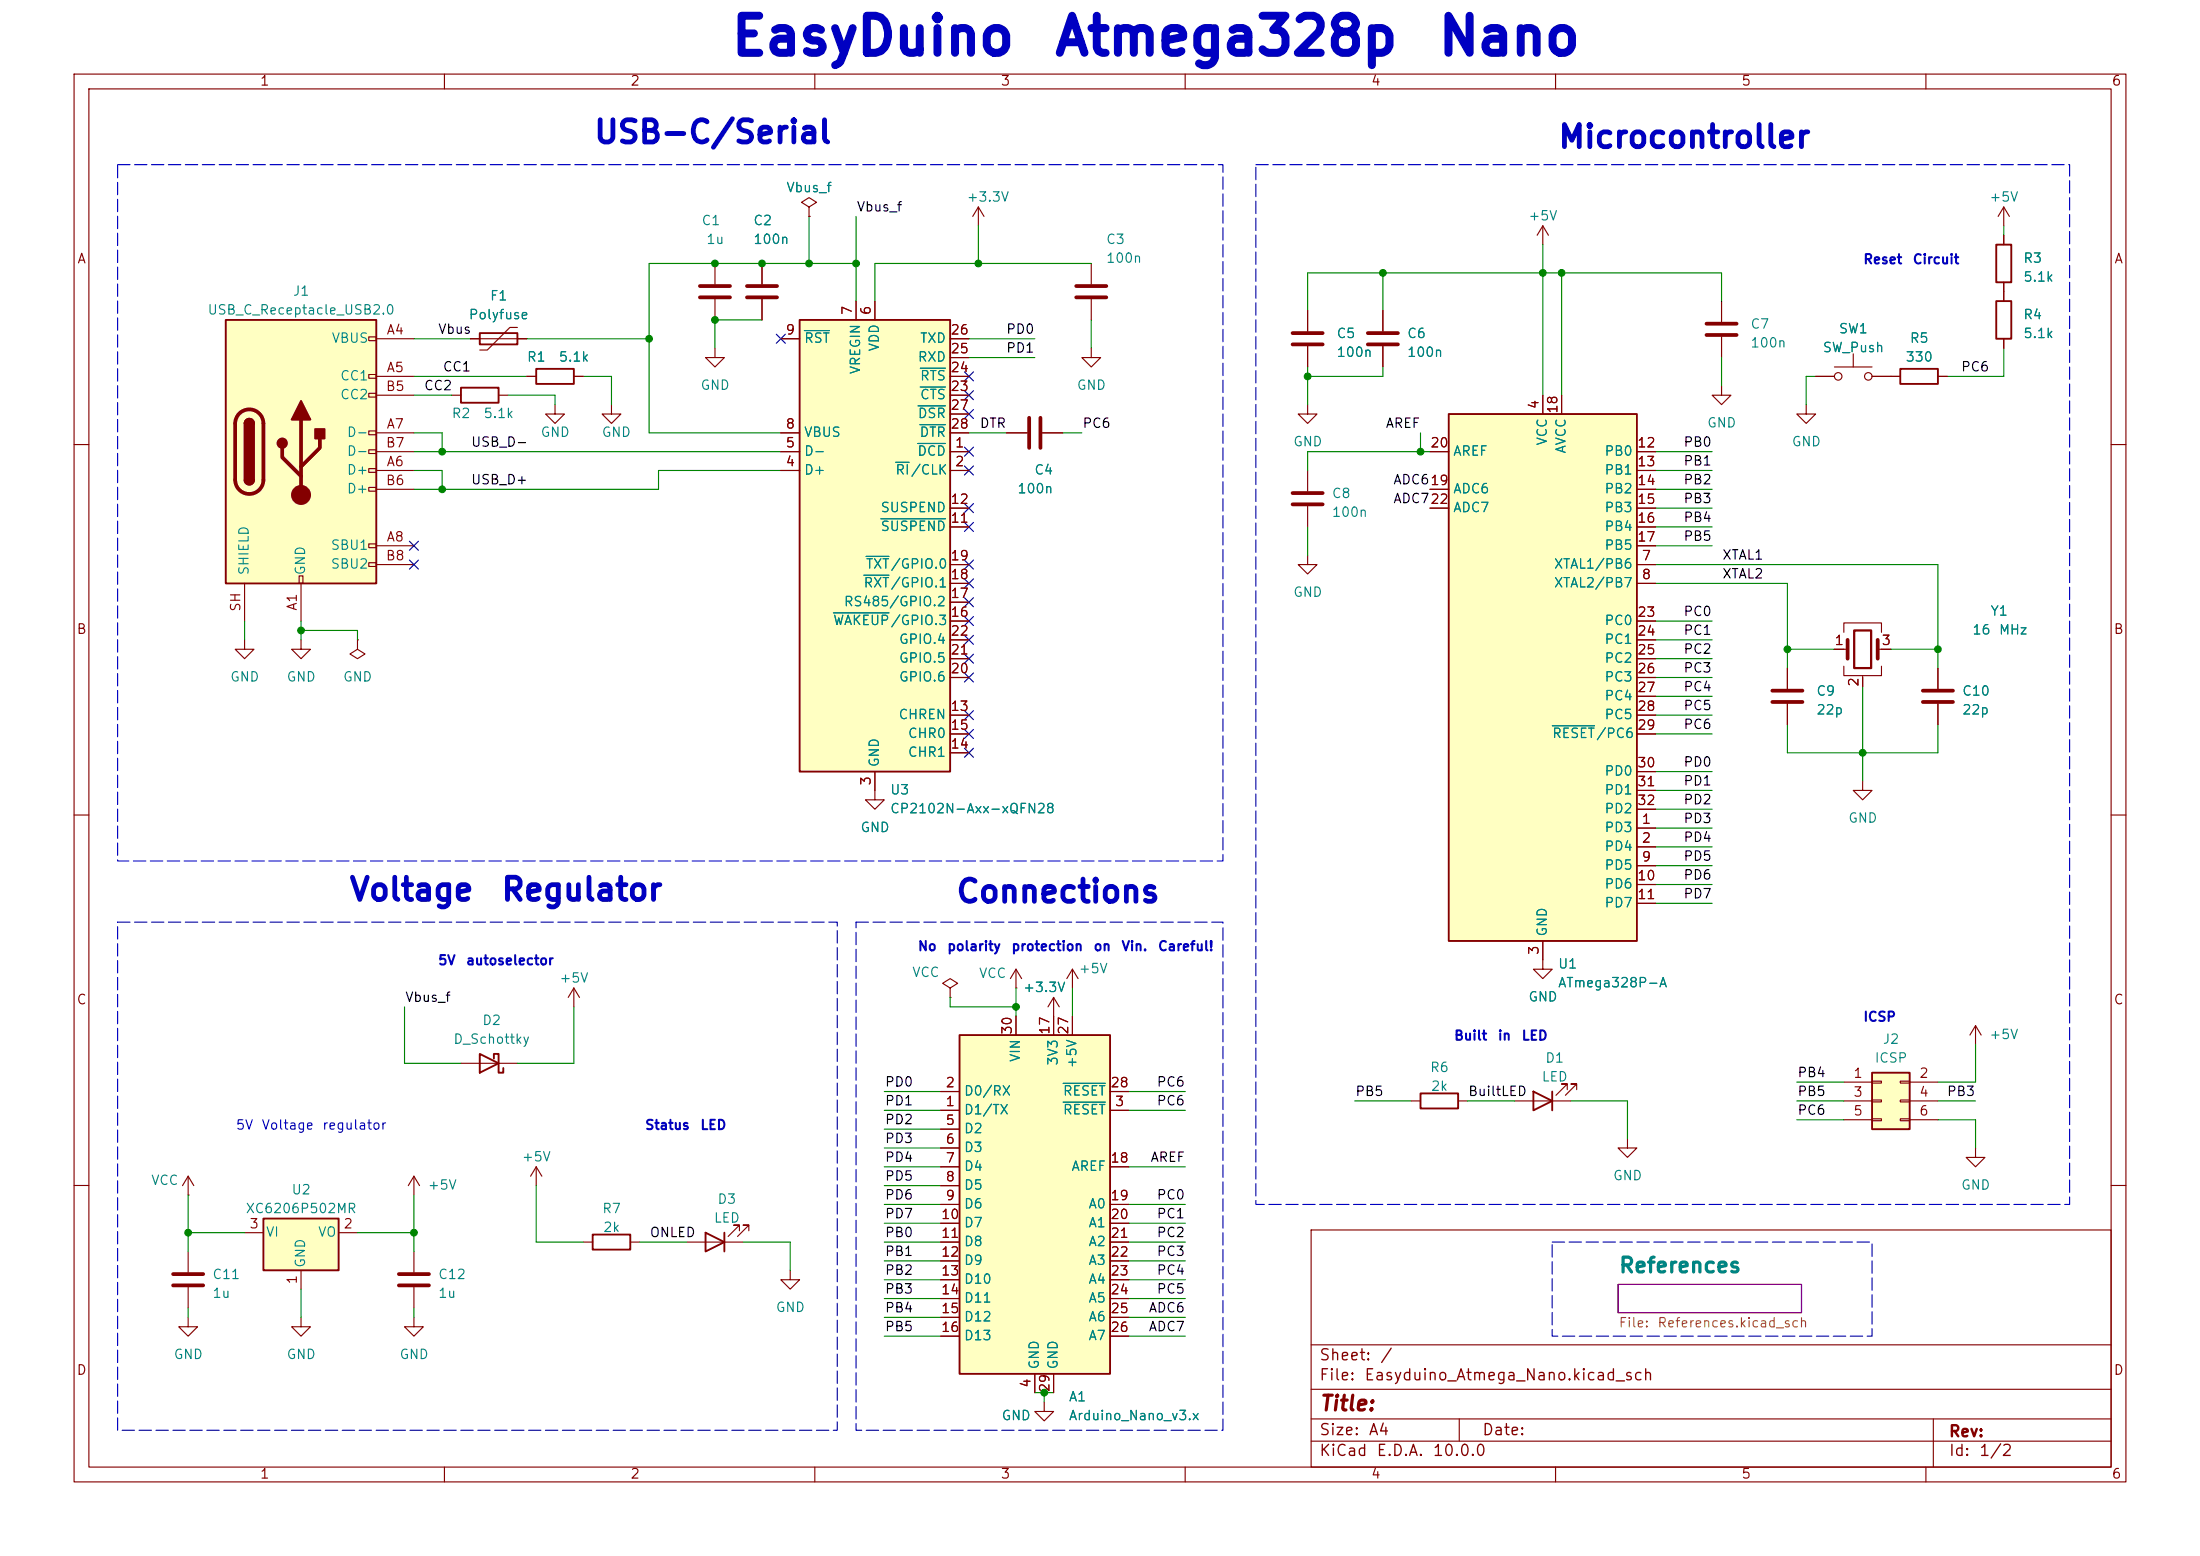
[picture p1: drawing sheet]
<svg xmlns="http://www.w3.org/2000/svg" width="297mm" height="210mm" viewBox="0 0 297 210" stroke-linecap="round" stroke-linejoin="round" font-family="sans-serif">
<path d="M0 0h297v210h-297z" fill="#fff" stroke="#fff" stroke-width=".14"/>
<g fill="none" stroke="#840000" stroke-width=".15">
<path d="M10 10h277v190h-277zM12 12h273v186h-273zM60 10v2M110 10v2M160 10v2M210 10v2M260 10v2M96.5 35.6v2.8M102.9 35.6v2.8M147.3 35.6v2.8M96.5 40.4v2.8M102.9 40.4v2.8"/>
<path d="M147.3 40.4v2.8M232.4 52.1v1.2h1.3l-1.3 1.3-1.3-1.3h1.3M255.3 50.8h1.2M261.6 50.8h1.3M10 60h2M285 60h2M48.3 86.4v1.2l1 .7-1 .6-1.1-.6 1.1-.7M48.3 86.4h.1M241.3 90.2v2.8M241.3 95v2.8M10 110h2M285 110h2"/>
<path d="M10 160h2M177 166h108v32h-108zM285 160h2M60 198v2M110 198v2M160 198v2M177 194.5h108M177 191.5h108M177 187.5h108M177 181.5h108M197 191.5v3M210 198v2"/>
<path d="M260 198v2M261 191.5v6.5"/>
</g>
<path d="M218.4 173.4h24.8v3.8h-24.8z" fill="none" stroke="#840084" stroke-width=".15"/>
<path d="M94.5 38.6h4.1M100.8 38.6h4.1M145.3 38.6h4.1M94.5 40.1h4.1M100.8 40.1h4.1M145.3 40.1h4.1M239.3 94.7h4M239.3 93.2h4" fill="none" stroke="#840000" stroke-width=".51"/>
<path d="M256.5 49.8h5.1v2h-5.1z" fill="none" stroke="#840000" stroke-width=".25"/>
<path d="M195.6 55.9h25.4v71.1h-25.4z" fill="#ffffc2"/>
<path d="M195.6 55.9h25.4v71.1h-25.4zM191.8 147.6h5v2h-5zM207 147.3l2.5 1.3-2.5 1.3zM209.5 147.3v2.6" fill="none" stroke="#840000" stroke-width=".25"/>
<g fill="none" stroke="#840000" stroke-width=".15">
<path d="M208.3 53.3v2.6M210.8 53.3v2.6M193 61h2.6M193 66h2.6M193 68.6h2.6M221 76.2h2.5M221 78.7h2.5M221 61h2.5M221 63.5h2.5M221 66h2.5M221 68.6h2.5M221 71.1h2.5"/>
<path d="M221 73.7h2.5M221 83.8h2.5M221 86.4h2.5M221 88.9h2.5M221 91.4h2.5M221 94h2.5M221 96.5h2.5M221 99.1h2.5M221 111.8h2.5M221 114.3h2.5M221 116.8h2.5M221 119.4h2.5"/>
<path d="M221 104.1h2.5M221 106.7h2.5M221 109.2h2.5M208.3 127v3.8h1.2l-1.2 1.3-1.3-1.3h1.3M221 121.9h2.5M190.5 148.6h1.3M196.8 148.6h1.3M204.5 148.6h7.6M211.6 147.1v-.8h-.8h.8l-1.5 1.5M212.9 147.1v-.8h-.8h.8l-1.6 1.5"/>
</g>
<path d="M209.6 98h5.7" fill="none" stroke="#008484" stroke-width=".15"/>
<path d="M252.7 144.8h5.1v7.6h-5.1z" fill="#ffffc2"/>
<path d="M269.5 33h2v5.1h-2zM269.5 40.6h2v5.1h-2zM252.7 144.8h5.1v7.6h-5.1z" fill="none" stroke="#840000" stroke-width=".25"/>
<g fill="none" stroke="#840000" stroke-width=".15">
<path d="M270.5 27.9l-.8 1.3M270.5 27.9l.8 1.3M270.5 27.9v2.6M270.5 31.8v1.2M270.5 38.1v2.5M176.5 41.9v2.8M176.5 46.7v2.8M186.7 41.9v2.8M186.7 46.7v2.8M232.4 40.6v2.8M232.4 45.5v2.8M243.8 54.6v1.3h1.3l-1.3 1.3-1.2-1.3h1.2"/>
<path d="M245.1 50.8h2.5M247.6 49.5h5.1M250.2 47.8v1.7M252.7 50.8h2.6M270.5 45.7v1.3M77.5 133.4l-.8 1.2M77.5 133.4l.7 1.2M77.5 133.4v2.5M137.2 133.4h.1M137.2 130.8l-.8 1.3M137.2 130.8l.7 1.3M137.2 130.8v2.6"/>
<path d="M142.2 134.6l-.7 1.3M142.2 134.6l.8 1.3M142.2 134.6v2.6M144.8 130.8l-.8 1.3M144.8 130.8l.7 1.3M144.8 130.8v2.6M25.4 158.8l-.8 1.2M25.4 158.8l.8 1.2M25.4 158.8v2.5M219.7 153.7v1.2h1.3l-1.3 1.3-1.3-1.3h1.3M248.9 146.1h3.8M248.9 148.6h3.8"/>
<path d="M248.9 151.1h3.8M252.7 145.9h1.3v.3h-1.3zM252.7 148.5h1.3v.2h-1.3zM252.7 151h1.3v.3h-1.3zM256.5 145.9h1.3v.3h-1.3zM256.5 148.5h1.3v.2h-1.3zM256.5 151h1.3v.3h-1.3zM257.8 146.1h3.8M257.8 148.6h3.8M257.8 151.1h3.8M25.4 161.3h.1M25.4 177.8v1.3h1.3l-1.3 1.2-1.3-1.2h1.3"/>
<path d="M25.4 168.9v2.8M25.4 173.7v2.8M40.6 177.8v1.3h1.3l-1.3 1.2-1.2-1.2h1.2M55.9 177.8v1.3h1.2l-1.2 1.2-1.3-1.2h1.3M55.9 168.9v2.8M55.9 173.7v2.8M106.7 171.5v1.2h1.2l-1.2 1.3-1.3-1.3h1.3"/>
<circle cx="248.2" cy="50.8" r=".51"/>
<circle cx="252.2" cy="50.8" r=".51"/>
</g>
<path d="M174.5 45h4.1M174.5 46.5h4.1M184.7 45h4M184.7 46.5h4M230.4 45.2h4M230.4 43.7h4M23.4 172h4M23.4 173.5h4M53.8 172h4.1M53.8 173.5h4.1" fill="none" stroke="#840000" stroke-width=".51"/>
<path d="M35.6 164.5h10.1v7h-10.1z" fill="#ffffc2"/>
<path d="M35.6 164.5h10.1v7h-10.1z" fill="none" stroke="#840000" stroke-width=".25"/>
<path d="M33 166.4h2.6M40.6 171.5v2.5M45.7 166.4h2.6" fill="none" stroke="#840000" stroke-width=".15"/>
<path d="M129.5 139.7h20.4v45.7h-20.4z" fill="#ffffc2"/>
<path d="M129.5 139.7h20.4v45.7h-20.4zM80 166.6h5.1v2.1h-5.1zM95.2 166.4l2.6 1.2-2.6 1.3zM97.8 166.4v2.5" fill="none" stroke="#840000" stroke-width=".25"/>
<g fill="none" stroke="#840000" stroke-width=".15">
<path d="M208.3 30.5l-.8 1.3M208.3 30.5l.7 1.3M208.3 30.5v2.5M176.5 54.6v1.3h1.3l-1.3 1.3-1.2-1.3h1.2M176.5 74.9v1.3h1.3l-1.3 1.3-1.2-1.3h1.2M128.3 133.4l1-.7-1-.6-1 .6 1 .7v1.2M128.3 134.6h.1M137.2 137.2v2.5M142.2 137.2v2.5M144.8 137.2v2.5M127 149.9h2.5M127 147.3h2.5"/>
<path d="M127 152.4h2.5M127 154.9h2.5M127 157.5h2.5M149.9 149.9h2.5M149.9 147.3h2.5M149.9 157.5h2.5M78.7 167.6h1.3M85.1 167.6h1.3M92.7 167.6h7.6M99.8 166.1v-.7h-.7h.7l-1.5 1.5M101.1 166.1v-.7h-.8h.8l-1.5 1.5M127 160h2.5"/>
<path d="M127 162.6h2.5M127 165.1h2.5M127 167.6h2.5M127 170.2h2.5M127 172.7h2.5M127 175.3h2.5M127 177.8h2.5M149.9 162.6h2.5M149.9 165.1h2.5M149.9 167.6h2.5M149.9 170.2h2.5M149.9 172.7h2.5"/>
<path d="M149.9 175.3h2.5M149.9 177.8h2.5M127 180.3h2.5M139.7 185.4v2.6M141 189.2v1.3h1.2l-1.2 1.3-1.3-1.3h1.3M142.2 185.4v2.6M149.9 180.3h2.5"/>
</g>
<path d="M143.5 148.8h5.7M143.5 146.2h5.7" fill="none" stroke="#008484" stroke-width=".15"/>
<path d="M30.5 43.2h20.3v35.5h-20.3z" fill="#ffffc2"/>
<g fill="none" stroke="#840000" stroke-width=".15">
<path d="M109.2 27.9l1-.6-1-.6-1 .6 1 .6v1.3M109.2 29.2h.1M49.8 45.5h1v.5h-1zM49.8 50.5h1v.6h-1zM49.8 53.1h1v.5h-1zM49.8 58.2h1v.5h-1zM50.8 45.7h5.1M50.8 50.8h5.1M50.8 58.4h5.1M50.8 53.3h5.1M33 78.7v5.1M40.4 77.7h.5v1h-.5z"/>
<path d="M40.6 78.7v5.1M49.8 60.7h1v.5h-1zM49.8 63.2h1v.6h-1zM49.8 65.8h1v.5h-1zM49.8 73.4h1v.5h-1zM49.8 75.9h1v.6h-1zM50.8 63.5h5.1M50.8 73.7h5.1M50.8 66h5.1M50.8 61h5.1M50.8 76.2h5.1M176.5 63.5v2.8"/>
<path d="M176.5 68.3v2.8M33 86.4v1.2h1.3l-1.3 1.3-1.3-1.3h1.3M40.6 86.4v1.2h1.3l-1.3 1.3-1.2-1.3h1.2M247.6 87.6h1.8M248.9 85.3v-1.2h5.1v1.2M248.9 89.9v1.3h5.1v-1.3M251.5 91.2v1.5M253.5 87.6h1.8M261.6 90.2v2.8M261.6 95v2.8M266.7 138.4l-.8 1.3M266.7 138.4l.8 1.3"/>
<path d="M266.7 138.4v2.6M55.9 158.8l-.8 1.2M55.9 158.8l.7 1.2M55.9 158.8v2.5M62.2 143.5h7.6M72.4 157.5l-.8 1.3M72.4 157.5l.8 1.3M72.4 157.5v2.5"/>
</g>
<path d="M30.5 43.2h20.3v35.5h-20.3zM33 57.2a.64 .64 0 0 1 .7-.7 .64 .64 0 0 1 .6 .7M33 64.8a.64 .64 0 0 0 .7 .6 .64 .64 0 0 0 .6-.6M64.8 142.2l2.5 1.3-2.5 1.3zM66.7 142.9v-.7h.6v2.6h.6v-.7" fill="none" stroke="#840000" stroke-width=".25"/>
<path d="M32.3 55.8a1.9 1.9 0 0 1 2.1-.4 1.9 1.9 0 0 1 1.2 1.8v7.6a1.91 1.91 0 0 1-1.9 1.9 1.91 1.91 0 0 1-2-1.9v-7.6a1.9 1.9 0 0 1 .6-1.4zM40.6 56.6v10.2M43.2 59.2v1.3l-2.6 2.5M38.1 60.5v1.2l2.5 2.6M174.5 66.5h4.1M174.5 68.1h4.1M249.4 86.4v2.5M253.5 86.4v2.5M259.6 93.2h4.1M259.6 94.7h4.1" fill="none" stroke="#840000" stroke-width=".51"/>
<g fill="#840000" stroke="#840000" stroke-width=".25">
<path d="M33 57.2h1.3v7.6h-1.3z"/>
<path d="M33.2 56.7a.64 .64 0 0 1 .7-.1 .64 .64 0 0 1 .4 .6h-1.3z"/>
<path d="M33 64.8h1.3a.64 .64 0 0 1-.6 .6 .64 .64 0 0 1-.7-.6z"/>
<path d="M40.6 54.1l1.3 2.5h-2.5z"/>
<path d="M42.5 57.9h1.3v1.3h-1.3z"/>
<circle cx="38.1" cy="59.8" r=".63"/>
</g>
<circle cx="40.6" cy="66.8" r="1.27" fill="#840000" stroke="#840000" stroke-width=".15"/>
<path d="M250.3 85.1h2.3v5.1h-2.3z" fill="none" stroke="#840000" stroke-width=".3"/>
<path d="M107.9 43.2h20.4v60.9h-20.4z" fill="#ffffc2"/>
<path d="M62.2 52.3h5.1v2.1h-5.1zM64.8 45h5v1.5h-5zM72.4 49.8h5.1v2h-5.1zM107.9 43.2h20.4v60.9h-20.4z" fill="none" stroke="#840000" stroke-width=".25"/>
<g fill="none" stroke="#840000" stroke-width=".15">
<path d="M102.9 35.6v2.8M109.2 29.2h.1M132.1 27.9l-.8 1.3M132.1 27.9l.7 1.3M132.1 27.9v2.6M270.5 31.8v1.2M270.5 38.1v2.5M61 53.3h1.2M63.5 45.7h7.6M67.3 53.3h1.3M69.8 44.2h-1l-3 3h-1M71.1 50.8h1.3"/>
<path d="M74.9 54.6v1.3h1.3l-1.3 1.3-1.2-1.3h1.2M77.5 50.8h1.2M82.5 54.6v1.3h1.3l-1.3 1.3-1.2-1.3h1.2M96.5 47v1.3h1.3l-1.3 1.2-1.3-1.2h1.3M102.9 40.4v2.8M105.4 58.4h2.5M105.4 45.7h2.5M115.6 40.6v2.6M118.1 40.6v2.6M128.3 58.4h2.5M128.3 45.7h2.5M128.3 53.3h2.5"/>
<path d="M128.3 50.8h2.5M128.3 48.3h2.5M128.3 55.9h2.5M135.9 58.4h2.8M140.7 58.4h2.8M147.3 47v1.3h1.3l-1.3 1.2-1.3-1.2h1.3M176.5 41.9v2.8M176.5 46.7v2.8M186.7 41.9v2.8M186.7 46.7v2.8M208.3 53.3v2.6M210.8 53.3v2.6"/>
<path d="M245.1 50.8h2.5M252.7 50.8h3.8M261.6 50.8h1.3M270.5 45.7v1.3M105.4 61h2.5M105.4 63.5h2.5M128.3 61h2.5M128.3 63.5h2.5M128.3 71.1h2.5M128.3 68.6h2.5M128.3 78.7h2.5M128.3 76.2h2.5"/>
<path d="M193 61h2.6M193 68.6h2.6M193 66h2.6M221 61h2.5M221 63.5h2.5M221 71.1h2.5M221 68.6h2.5M221 78.7h2.5M221 76.2h2.5M221 66h2.5M221 73.7h2.5M128.3 96.5h2.5"/>
<path d="M128.3 99.1h2.5M128.3 83.8h2.5M128.3 81.3h2.5M128.3 91.4h2.5M128.3 88.9h2.5M128.3 86.4h2.5M221 96.5h2.5M221 99.1h2.5M221 83.8h2.5M221 91.4h2.5M221 88.9h2.5M221 86.4h2.5"/>
<path d="M221 94h2.5M241.3 90.2v2.8M241.3 95v2.8M247.6 87.6h1.3M251.5 91.4v1.3M254 87.6h1.3M261.6 90.2v2.8M261.6 95v2.8M118.1 104.1v3.9h1.3l-1.3 1.2-1.3-1.2h1.3M128.3 101.6h2.5M221 111.8h2.5M221 114.3h2.5"/>
<path d="M221 116.8h2.5M221 119.4h2.5M221 104.1h2.5M221 106.7h2.5M221 109.2h2.5M251.5 105.4v1.3h1.2l-1.2 1.3-1.3-1.3h1.3M137.2 137.2v2.5M142.2 137.2v2.5M144.8 137.2v2.5M208.3 127v2.5M221 121.9h2.5M127 149.9h2.5"/>
<path d="M127 147.3h2.5M127 152.4h2.5M127 154.9h2.5M127 157.5h2.5M149.9 149.9h2.5M149.9 147.3h2.5M149.9 157.5h2.5M266.7 154.9v1.3h1.3l-1.3 1.3-1.3-1.3h1.3M127 160h2.5M127 162.6h2.5M127 165.1h2.5M127 167.6h2.5"/>
<path d="M127 170.2h2.5M127 172.7h2.5M127 175.3h2.5M127 177.8h2.5M149.9 162.6h2.5M149.9 165.1h2.5M149.9 167.6h2.5M149.9 170.2h2.5M149.9 172.7h2.5M149.9 175.3h2.5M149.9 177.8h2.5M127 180.3h2.5"/>
<path d="M139.7 185.4v2.6M142.2 185.4v2.6M149.9 180.3h2.5"/>
</g>
<g fill="none" stroke="#008484" stroke-width=".15">
<path d="M108.6 44.6h3.4M123.9 59.9h3.7M123.9 54.8h3.7M124.2 57.3h3.4M124.2 52.2h3.4M124.2 49.7h3.4M116.6 77.6h3.4M116.9 75.1h3.1M118.9 70h8.7M120.9 62.4h1.8M112.5 82.7h7.5M209.6 98h5.7"/>
<path d="M143.5 148.8h5.7M143.5 146.2h5.7"/>
</g>
<path d="M138.9 56.4v4.1M140.5 56.4v4.1" fill="none" stroke="#840000" stroke-width=".51"/>
<g fill="none" stroke="#008400" stroke-width=".15">
<path d="M109.2 29.2v6.4M115.6 35.6h-28v22.8h17.8M115.6 29.2v11.4M132.1 30.5v5.1M147.3 35.6h-29.2v5M186.7 36.8v5.1M208.3 33v20.3M210.8 36.8v16.5M270.5 30.5v1.3M55.9 45.7h7.6M55.9 50.8h15.2M55.9 58.4h3.8v2.6"/>
<path d="M55.9 53.3h5.1M68.6 53.3h6.3v1.3M71.1 45.7h16.5M78.7 50.8h3.8v3.8M102.9 43.2h-6.4v3.8M130.8 45.7h8.9M130.8 58.4h5.1M130.8 48.3h8.9M143.5 58.4h2.5M147.3 43.2v3.8M176.5 49.5v5.1M186.7 49.5v1.3h-10.2"/>
<path d="M191.8 58.4v2.6M232.4 40.6v-3.8h-55.9v5.1M232.4 48.3v3.8M245.1 50.8h-1.3v3.8M270.5 47v3.8h-7.6M55.9 61h49.5M55.9 63.5h3.8v2.5M105.4 63.5h-16.5v2.5h-33M176.5 71.1v3.8M193 61h-16.5v2.5M223.5 78.7h17.8v11.5M223.5 61h7.6"/>
<path d="M223.5 63.5h7.6M223.5 66h7.6M223.5 76.2h38.1v14M223.5 68.6h7.6M223.5 73.7h7.6M223.5 71.1h7.6M33 83.8v2.6M40.6 83.8v2.6M40.6 85.1h7.7v1.3M223.5 88.9h7.6M223.5 94h7.6M223.5 91.4h7.6"/>
<path d="M223.5 99.1h7.6M223.5 96.5h7.6M223.5 83.8h7.6M223.5 86.4h7.6M241.3 87.6h6.3M241.3 97.8v3.8h20.3v-3.8M251.5 92.7v12.7M255.3 87.6h6.3M223.5 104.1h7.6M223.5 106.7h7.6M223.5 109.2h7.6M223.5 114.3h7.6"/>
<path d="M223.5 111.8h7.6M223.5 116.8h7.6M223.5 119.4h7.6M54.6 135.9v7.6h7.6M77.5 135.9v7.6h-7.7M128.3 134.6v1.3h8.9M137.2 133.4v3.8M144.8 133.4v3.8M223.5 121.9h7.6M119.4 154.9h7.6M119.4 147.3h7.6M119.4 149.9h7.6"/>
<path d="M119.4 157.5h7.6M119.4 152.4h7.6M152.4 147.3h7.6M152.4 149.9h7.6M152.4 157.5h7.6M182.9 148.6h7.6M198.1 148.6h6.4M212.1 148.6h7.6v5.1M242.6 151.1h6.3M242.6 148.6h6.3M242.6 146.1h6.3M261.6 151.1h5.1v3.8"/>
<path d="M261.6 148.6h5.1M266.7 141v5.1h-5.1M25.4 161.3v7.6M25.4 176.5v1.3M25.4 166.4h7.6M40.6 174v3.8M48.3 166.4h7.6M55.9 161.3v7.6M55.9 176.5v1.3M72.4 160v7.6h6.3M86.4 167.6h6.3M100.3 167.6h6.4v3.9"/>
<path d="M119.4 167.6h7.6M119.4 170.2h7.6M119.4 165.1h7.6M119.4 160h7.6M119.4 162.6h7.6M119.4 177.8h7.6M119.4 175.3h7.6M119.4 172.7h7.6M152.4 167.6h7.6M152.4 170.2h7.6M152.4 165.1h7.6M152.4 162.6h7.6"/>
<path d="M152.4 177.8h7.6M152.4 175.3h7.6M152.4 172.7h7.6M119.4 180.3h7.6M139.7 188h2.5M141 188v1.2M152.4 180.3h7.6"/>
</g>
<g fill="none" stroke="#000084" stroke-width=".15">
<path d="M104.8 45.1l1.2 1.2M106 45.1l-1.2 1.2M130.2 52.7l1.2 1.2M130.2 50.2l1.2 1.2M130.2 55.3l1.2 1.2M131.4 52.7l-1.2 1.2M131.4 50.2l-1.2 1.2M131.4 55.3l-1.2 1.2M55.3 73.1l1.2 1.2M55.3 75.6l1.2 1.2M56.5 73.1l-1.2 1.2M56.5 75.6l-1.2 1.2"/>
<path d="M130.2 70.5l1.2 1.2M130.2 68l1.2 1.2M130.2 78.1l1.2 1.2M130.2 75.6l1.2 1.2M130.2 60.4l1.2 1.2M130.2 62.9l1.2 1.2M131.4 70.5l-1.2 1.2M131.4 68l-1.2 1.2M131.4 78.1l-1.2 1.2M131.4 75.6l-1.2 1.2M131.4 60.4l-1.2 1.2M131.4 62.9l-1.2 1.2"/>
<path d="M130.2 83.2l1.2 1.2M130.2 95.9l1.2 1.2M130.2 80.7l1.2 1.2M130.2 85.8l1.2 1.2M130.2 98.5l1.2 1.2M130.2 88.3l1.2 1.2M130.2 90.8l1.2 1.2M131.4 83.2l-1.2 1.2M131.4 95.9l-1.2 1.2M131.4 80.7l-1.2 1.2M131.4 85.8l-1.2 1.2M131.4 98.5l-1.2 1.2"/>
<path d="M131.4 88.3l-1.2 1.2M131.4 90.8l-1.2 1.2M130.2 101l1.2 1.2M131.4 101l-1.2 1.2"/>
</g>
<path d="M15.9 22.2h149.2v94h-149.2zM169.5 22.2h109.9v140.4h-109.9zM15.9 124.5h97.1v68.5h-97.1zM115.6 124.5h49.5v68.5h-49.5zM209.5 167.6h43.2v12.7h-43.2z" fill="none" stroke="#0000c2" stroke-width=".15" stroke-dasharray="1.7 .6"/>
<g fill="#008400" stroke="#008400" stroke-width=".14">
<circle cx="102.9" cy="35.6" r=".46"/>
<circle cx="109.2" cy="35.6" r=".46"/>
<circle cx="87.6" cy="45.7" r=".46"/>
<circle cx="115.6" cy="35.6" r=".46"/>
<circle cx="132.1" cy="35.6" r=".46"/>
<circle cx="96.5" cy="43.2" r=".46"/>
<circle cx="96.5" cy="35.6" r=".46"/>
<circle cx="137.2" cy="135.9" r=".46"/>
<circle cx="40.6" cy="85.1" r=".46"/>
<circle cx="59.7" cy="61" r=".46"/>
<circle cx="59.7" cy="66" r=".46"/>
<circle cx="25.4" cy="166.4" r=".46"/>
<circle cx="55.9" cy="166.4" r=".46"/>
<circle cx="210.8" cy="36.8" r=".46"/>
<circle cx="186.7" cy="36.8" r=".46"/>
<circle cx="176.5" cy="50.8" r=".46"/>
<circle cx="241.3" cy="87.6" r=".46"/>
<circle cx="141" cy="188" r=".46"/>
<circle cx="191.8" cy="61" r=".46"/>
<circle cx="208.3" cy="36.8" r=".46"/>
<circle cx="261.6" cy="87.6" r=".46"/>
<circle cx="251.5" cy="101.6" r=".46"/>
</g>
<g font-size="5" fill="#0000c2">
<text x="98.4" y="8.6">EasyDuino</text>
<text x="142.1" y="8.6">Atmega328p</text>
<text x="193.9" y="8.6">Nano</text>
</g>
<g font-size="3" fill="#0000c2">
<text x="80" y="20.1">USB-C/Serial</text>
<text x="210.2" y="20.7">Microcontroller</text>
<text x="47" y="122.3">Voltage</text>
<text x="67.5" y="122.3">Regulator</text>
<text x="128.9" y="122.6">Connections</text>
</g>
<text font-size="2" fill="#008484" x="218.4" y="172.3">References</text>
<text font-size="2" fill="#840000" x="178" y="190.9">Title:</text>
<g font-size="1.5" fill="#840000">
<text x="178" y="184">Sheet:</text>
<text x="186.2" y="184">/</text>
<text x="178" y="186.7">File:</text>
<text x="184.1" y="186.7">Easyduino_Atmega_Nano.kicad_sch</text>
<text x="178" y="196.9">KiCad</text>
<text x="178" y="194.1">Size:</text>
<text x="184.7" y="194.1">A4</text>
<text x="185.7" y="196.9">E.D.A.</text>
<text x="193.3" y="196.9">10.0.0</text>
<text x="200" y="194.1">Date:</text>
<text x="263" y="194.3">Rev:</text>
<text x="263" y="196.9">Id:</text>
<text x="267.1" y="196.9">1/2</text>
</g>
<g font-size="1.3" fill="#840000">
<text x="35" y="11.9">1</text>
<text x="85" y="11.9">2</text>
<text x="135" y="11.9">3</text>
<text x="185" y="11.9">4</text>
<text x="235" y="11.9">5</text>
<text x="285" y="11.9">6</text>
<text x="10.3" y="35.9">A</text>
<text x="285.3" y="35.9">A</text>
<text x="52.1" y="45.5">A4</text>
<text x="106" y="45.5">9</text>
<text x="115.3" y="42.6" transform="rotate(-90 115.3 42.6)">7</text>
<text x="117.9" y="42.6" transform="rotate(-90 117.9 42.6)">6</text>
<text x="128.2" y="45.5">26</text>
<text x="52" y="53.1">B5</text>
<text x="52.1" y="50.5">A5</text>
<text x="128.2" y="53.1">23</text>
<text x="128.2" y="50.5">24</text>
<text x="128.2" y="48">25</text>
<text x="52.1" y="58.2">A7</text>
<text x="106" y="58.2">8</text>
<text x="128.2" y="55.6">27</text>
<text x="128.2" y="58.2">28</text>
<text x="208" y="55.3" transform="rotate(-90 208 55.3)">4</text>
<text x="210.6" y="55.9" transform="rotate(-90 210.6 55.9)">18</text>
<text x="52" y="65.8">B6</text>
<text x="52" y="60.7">B7</text>
<text x="52.1" y="63.2">A6</text>
<text x="106" y="63.2">4</text>
<text x="106" y="60.7">5</text>
<text x="128.8" y="60.7">1</text>
<text x="128.8" y="63.2">2</text>
<text x="193" y="60.7">20</text>
<text x="193" y="65.8">19</text>
<text x="220.9" y="60.7">12</text>
<text x="220.9" y="63.2">13</text>
<text x="220.9" y="65.8">14</text>
<text x="128.2" y="70.9">11</text>
<text x="128.2" y="68.3">12</text>
<text x="193" y="68.3">22</text>
<text x="220.9" y="68.3">15</text>
<text x="220.9" y="70.9">16</text>
<text x="52" y="75.9">B8</text>
<text x="52.1" y="73.4">A8</text>
<text x="128.2" y="75.9">19</text>
<text x="220.9" y="73.4">17</text>
<text x="221.5" y="75.9">7</text>
<text x="32.8" y="82.7" transform="rotate(-90 32.8 82.7)">SH</text>
<text x="40.4" y="82.5" transform="rotate(-90 40.4 82.5)">A1</text>
<text x="128.2" y="83.6">16</text>
<text x="128.2" y="81">17</text>
<text x="128.2" y="78.5">18</text>
<text x="220.9" y="83.6">23</text>
<text x="221.5" y="78.5">8</text>
<text x="10.3" y="85.9">B</text>
<text x="128.2" y="88.6">21</text>
<text x="128.2" y="86.1">22</text>
<text x="220.9" y="86.1">24</text>
<text x="220.9" y="88.6">25</text>
<text x="247.6" y="87.4">1</text>
<text x="253.9" y="87.4">3</text>
<text x="285.3" y="85.9">B</text>
<text x="128.2" y="91.2">20</text>
<text x="220.9" y="91.2">26</text>
<text x="220.9" y="93.7">27</text>
<text x="251.2" y="92.8" transform="rotate(-90 251.2 92.8)">2</text>
<text x="128.2" y="96.3">13</text>
<text x="128.2" y="101.3">14</text>
<text x="128.2" y="98.8">15</text>
<text x="220.9" y="96.3">28</text>
<text x="220.9" y="98.8">29</text>
<text x="117.9" y="106.1" transform="rotate(-90 117.9 106.1)">3</text>
<text x="220.9" y="103.9">30</text>
<text x="220.9" y="106.4">31</text>
<text x="220.9" y="109">32</text>
<text x="221.5" y="111.5">1</text>
<text x="220.9" y="119.1">10</text>
<text x="221.5" y="114">2</text>
<text x="221.5" y="116.6">9</text>
<text x="220.9" y="121.7">11</text>
<text x="208" y="129" transform="rotate(-90 208 129)">3</text>
<text x="10.3" y="135.9">C</text>
<text x="285.3" y="135.9">C</text>
<text x="136.9" y="139.7" transform="rotate(-90 136.9 139.7)">30</text>
<text x="142" y="139.7" transform="rotate(-90 142 139.7)">17</text>
<text x="144.5" y="139.7" transform="rotate(-90 144.5 139.7)">27</text>
<text x="127.6" y="149.6">1</text>
<text x="127.6" y="147.1">2</text>
<text x="149.8" y="147.1">28</text>
<text x="150.4" y="149.6">3</text>
<text x="250.1" y="145.8">1</text>
<text x="250.1" y="148.3">3</text>
<text x="259" y="145.8">2</text>
<text x="259" y="148.3">4</text>
<text x="127.6" y="152.1">5</text>
<text x="127.6" y="154.7">6</text>
<text x="250.1" y="150.9">5</text>
<text x="259" y="150.9">6</text>
<text x="127.6" y="157.2">7</text>
<text x="127.6" y="159.8">8</text>
<text x="149.8" y="157.2">18</text>
<text x="33.6" y="166.1">3</text>
<text x="46.3" y="166.1">2</text>
<text x="127" y="164.8">10</text>
<text x="127" y="167.4">11</text>
<text x="127.6" y="162.3">9</text>
<text x="149.8" y="162.3">19</text>
<text x="149.8" y="164.8">20</text>
<text x="149.8" y="167.4">21</text>
<text x="40.4" y="173.4" transform="rotate(-90 40.4 173.4)">1</text>
<text x="127" y="169.9">12</text>
<text x="127" y="172.5">13</text>
<text x="149.8" y="169.9">22</text>
<text x="149.8" y="172.5">23</text>
<text x="127" y="175">14</text>
<text x="127" y="177.5">15</text>
<text x="149.8" y="175">24</text>
<text x="149.8" y="177.5">25</text>
<text x="10.3" y="185.9">D</text>
<text x="127" y="180.1">16</text>
<text x="149.8" y="180.1">26</text>
<text x="285.3" y="185.9">D</text>
<text x="139.4" y="187.4" transform="rotate(-90 139.4 187.4)">4</text>
<text x="142" y="188" transform="rotate(-90 142 188)">29</text>
<text x="35" y="199.9">1</text>
<text x="85" y="199.9">2</text>
<text x="135" y="199.9">3</text>
<text x="185" y="199.9">4</text>
<text x="235" y="199.9">5</text>
<text x="285" y="199.9">6</text>
</g>
<g font-size="1.3" fill="#008484">
<text x="106.1" y="26.3">Vbus_f</text>
<text x="130.4" y="27.5">+3.3V</text>
<text x="268.5" y="27.5">+5V</text>
<text x="94.6" y="30.7">C1</text>
<text x="95.3" y="33.2">1u</text>
<text x="101.6" y="30.7">C2</text>
<text x="101.6" y="33.2">100n</text>
<text x="149.2" y="33.2">C3</text>
<text x="149.2" y="35.8">100n</text>
<text x="206.2" y="30.1">+5V</text>
<text x="273.1" y="35.8">R3</text>
<text x="39.4" y="40.2">J1</text>
<text x="66.1" y="40.9">F1</text>
<text x="273.1" y="38.3">5.1k</text>
<text x="27.9" y="42.8">USB_C_Receptacle_USB2.0</text>
<text x="44.7" y="46.6">VBUS</text>
<text x="63.2" y="43.4">Polyfuse</text>
<text x="108.5" y="46.6">RST</text>
<text x="119" y="47.5" transform="rotate(-90 119 47.5)">VDD</text>
<text x="124.1" y="46.6">TXD</text>
<text x="180.3" y="45.9">C5</text>
<text x="189.9" y="45.9">C6</text>
<text x="236.2" y="44.7">C7</text>
<text x="236.2" y="47.2">100n</text>
<text x="246" y="47.9">SW_Push</text>
<text x="248.2" y="45.3">SW1</text>
<text x="257.7" y="46.6">R5</text>
<text x="273.1" y="43.4">R4</text>
<text x="273.1" y="45.9">5.1k</text>
<text x="45.8" y="51.7">CC1</text>
<text x="71" y="49.1">R1</text>
<text x="75.3" y="49.1">5.1k</text>
<text x="94.5" y="52.9">GND</text>
<text x="116.4" y="50.6" transform="rotate(-90 116.4 50.6)">VREGIN</text>
<text x="123.8" y="49.1">RXD</text>
<text x="124.1" y="51.7">RTS</text>
<text x="145.3" y="52.9">GND</text>
<text x="180.3" y="48.5">100n</text>
<text x="189.9" y="48.5">100n</text>
<text x="257.2" y="49.1">330</text>
<text x="45.8" y="54.2">CC2</text>
<text x="46.7" y="59.3">D-</text>
<text x="60.9" y="56.7">R2</text>
<text x="65.2" y="56.7">5.1k</text>
<text x="72.9" y="59.3">GND</text>
<text x="81.1" y="59.3">GND</text>
<text x="108.5" y="59.3">VBUS</text>
<text x="123.8" y="56.7">DSR</text>
<text x="124.1" y="59.3">DTR</text>
<text x="124.1" y="54.2">CTS</text>
<text x="230.4" y="58">GND</text>
<text x="46.7" y="64.4">D+</text>
<text x="46.7" y="61.8">D-</text>
<text x="108.5" y="64.4">D+</text>
<text x="108.5" y="61.8">D-</text>
<text x="120.8" y="64.4">RI/CLK</text>
<text x="123.7" y="61.8">DCD</text>
<text x="139.5" y="64.4">C4</text>
<text x="174.5" y="60.6">GND</text>
<text x="196.1" y="61.8">AREF</text>
<text x="209.1" y="60.2" transform="rotate(-90 209.1 60.2)">VCC</text>
<text x="211.7" y="61.3" transform="rotate(-90 211.7 61.3)">AVCC</text>
<text x="216.5" y="61.8">PB0</text>
<text x="216.5" y="64.4">PB1</text>
<text x="241.8" y="60.6">GND</text>
<text x="46.7" y="66.9">D+</text>
<text x="118.8" y="72">SUSPEND</text>
<text x="118.8" y="69.4">SUSPEND</text>
<text x="137.2" y="66.9">100n</text>
<text x="179.7" y="67.5">C8</text>
<text x="179.7" y="70.1">100n</text>
<text x="196.1" y="66.9">ADC6</text>
<text x="196.1" y="69.4">ADC7</text>
<text x="216.5" y="66.9">PB2</text>
<text x="216.5" y="69.4">PB3</text>
<text x="216.5" y="72">PB4</text>
<text x="33.9" y="77.7" transform="rotate(-90 33.9 77.7)">SHIELD</text>
<text x="41.5" y="77.7" transform="rotate(-90 41.5 77.7)">GND</text>
<text x="44.6" y="74.5">SBU1</text>
<text x="44.6" y="77.1">SBU2</text>
<text x="116.8" y="77.1">TXT/GPIO.0</text>
<text x="209.7" y="77.1">XTAL1/PB6</text>
<text x="216.5" y="74.5">PB5</text>
<text x="113.8" y="82.1">RS485/GPIO.2</text>
<text x="116.5" y="79.6">RXT/GPIO.1</text>
<text x="174.5" y="80.9">GND</text>
<text x="209.7" y="79.6">XTAL2/PB7</text>
<text x="268.6" y="83.4">Y1</text>
<text x="112.4" y="84.7">WAKEUP/GPIO.3</text>
<text x="121.3" y="89.8">GPIO.5</text>
<text x="121.3" y="87.2">GPIO.4</text>
<text x="216.5" y="84.7">PC0</text>
<text x="216.5" y="87.2">PC1</text>
<text x="216.5" y="89.8">PC2</text>
<text x="266.2" y="86">16</text>
<text x="269.8" y="86">MHz</text>
<text x="31" y="92.3">GND</text>
<text x="38.6" y="92.3">GND</text>
<text x="46.2" y="92.3">GND</text>
<text x="121.3" y="92.3">GPIO.6</text>
<text x="216.5" y="92.3">PC3</text>
<text x="216.5" y="94.8">PC4</text>
<text x="245.1" y="94.2">C9</text>
<text x="264.8" y="94.2">C10</text>
<text x="121.2" y="97.4">CHREN</text>
<text x="122.5" y="99.9">CHR0</text>
<text x="209.4" y="99.9">RESET/PC6</text>
<text x="216.5" y="97.4">PC5</text>
<text x="245.1" y="96.7">22p</text>
<text x="264.8" y="96.7">22p</text>
<text x="119" y="103.6" transform="rotate(-90 119 103.6)">GND</text>
<text x="120.1" y="107.5">U3</text>
<text x="122.5" y="102.5">CHR1</text>
<text x="216.5" y="105">PD0</text>
<text x="216.5" y="107.5">PD1</text>
<text x="116.1" y="112.6">GND</text>
<text x="120.1" y="110.1">CP2102N-Axx-xQFN28</text>
<text x="216.5" y="112.6">PD3</text>
<text x="216.5" y="110.1">PD2</text>
<text x="249.4" y="111.4">GND</text>
<text x="216.5" y="115.2">PD4</text>
<text x="216.5" y="117.7">PD5</text>
<text x="216.5" y="120.2">PD6</text>
<text x="216.5" y="122.8">PD7</text>
<text x="145.5" y="131.7">+5V</text>
<text x="209.1" y="126.5" transform="rotate(-90 209.1 126.5)">GND</text>
<text x="210.2" y="131">U1</text>
<text x="75.4" y="132.9">+5V</text>
<text x="123.1" y="132.2">VCC</text>
<text x="132.1" y="132.3">VCC</text>
<text x="138" y="134.2">+3.3V</text>
<text x="206.2" y="135.5">GND</text>
<text x="210.2" y="133.6">ATmega328P-A</text>
<text x="61.1" y="141.2">D_Schottky</text>
<text x="65" y="138.7">D2</text>
<text x="138" y="143.4" transform="rotate(-90 138 143.4)">VIN</text>
<text x="143.1" y="143.9" transform="rotate(-90 143.1 143.9)">3V3</text>
<text x="208.5" y="143.7">D1</text>
<text x="253" y="143.7">ICSP</text>
<text x="254.1" y="141.2">J2</text>
<text x="268.5" y="140.6">+5V</text>
<text x="130" y="148.2">D0/RX</text>
<text x="143.4" y="148.2">RESET</text>
<text x="145.6" y="144.3" transform="rotate(-90 145.6 144.3)">+5V</text>
<text x="193" y="145">R6</text>
<text x="193.1" y="147.5">2k</text>
<text x="208" y="146.3">LED</text>
<text x="130" y="150.7">D1/TX</text>
<text x="130" y="153.3">D2</text>
<text x="130" y="155.8">D3</text>
<text x="143.4" y="150.7">RESET</text>
<text x="20.3" y="160.2">VCC</text>
<text x="39.3" y="161.5">U2</text>
<text x="57.7" y="160.9">+5V</text>
<text x="70.4" y="157.1">+5V</text>
<text x="130" y="158.3">D4</text>
<text x="130" y="160.9">D5</text>
<text x="144.6" y="158.3">AREF</text>
<text x="217.7" y="159.6">GND</text>
<text x="264.7" y="160.9">GND</text>
<text x="33.1" y="164.1">XC6206P502MR</text>
<text x="35.8" y="167.2">VI</text>
<text x="42.8" y="167.2">VO</text>
<text x="81.2" y="164.1">R7</text>
<text x="81.3" y="166.6">2k</text>
<text x="96.3" y="165.3">LED</text>
<text x="96.8" y="162.8">D3</text>
<text x="130" y="163.4">D6</text>
<text x="130" y="166">D7</text>
<text x="146.9" y="163.4">A0</text>
<text x="146.9" y="166">A1</text>
<text x="28.6" y="172.9">C11</text>
<text x="41.5" y="171.2" transform="rotate(-90 41.5 171.2)">GND</text>
<text x="59.1" y="172.9">C12</text>
<text x="130" y="168.5">D8</text>
<text x="130" y="171">D9</text>
<text x="130" y="173.6">D10</text>
<text x="146.9" y="168.5">A2</text>
<text x="146.9" y="171">A3</text>
<text x="146.9" y="173.6">A4</text>
<text x="28.6" y="175.5">1u</text>
<text x="59.1" y="175.5">1u</text>
<text x="104.6" y="177.4">GND</text>
<text x="130" y="176.1">D11</text>
<text x="130" y="178.7">D12</text>
<text x="146.9" y="176.1">A5</text>
<text x="146.9" y="178.7">A6</text>
<text x="23.4" y="183.7">GND</text>
<text x="38.6" y="183.7">GND</text>
<text x="53.8" y="183.7">GND</text>
<text x="130" y="181.2">D13</text>
<text x="140.6" y="184.9" transform="rotate(-90 140.6 184.9)">GND</text>
<text x="143.1" y="184.9" transform="rotate(-90 143.1 184.9)">GND</text>
<text x="146.9" y="181.2">A7</text>
<text x="135.1" y="192">GND</text>
<text x="144.2" y="189.5">A1</text>
<text x="144.2" y="192">Arduino_Nano_v3.x</text>
</g>
<g font-size="1.3">
<text x="115.6" y="28.9">Vbus_f</text>
<text x="59.1" y="45.4">Vbus</text>
<text x="135.7" y="45.4">PD0</text>
<text x="135.7" y="47.9">PD1</text>
<text x="57.1" y="53">CC2</text>
<text x="59.7" y="50.5">CC1</text>
<text x="264.7" y="50.5">PC6</text>
<text x="132.2" y="58.1">DTR</text>
<text x="146" y="58.1">PC6</text>
<text x="187" y="58.1">AREF</text>
<text x="63.5" y="60.6">USB_D-</text>
<text x="63.5" y="65.7">USB_D+</text>
<text x="188" y="65.7">ADC619</text>
<text x="227.2" y="60.6">PB0</text>
<text x="227.2" y="65.7">PB2</text>
<text x="227.2" y="63.2">PB1</text>
<text x="188" y="68.2">ADC722</text>
<text x="227.2" y="68.2">PB3</text>
<text x="227.2" y="70.8">PB4</text>
<text x="227.2" y="73.3">PB5</text>
<text x="232.4" y="75.9">XTAL1</text>
<text x="227.2" y="83.5">PC0</text>
<text x="232.4" y="78.4">XTAL2</text>
<text x="227.2" y="88.6">PC2</text>
<text x="227.2" y="86">PC1</text>
<text x="227.2" y="93.6">PC4</text>
<text x="227.2" y="91.1">PC3</text>
<text x="227.2" y="96.2">PC5</text>
<text x="227.2" y="98.7">PC6</text>
<text x="227.2" y="103.8">PD0</text>
<text x="227.2" y="106.3">PD1</text>
<text x="227.2" y="111.4">PD3</text>
<text x="227.2" y="108.9">PD2</text>
<text x="227.2" y="114">PD4</text>
<text x="227.2" y="119">PD6</text>
<text x="227.2" y="116.5">PD5</text>
<text x="227.2" y="121.6">PD7</text>
<text x="54.6" y="135.5">Vbus_f</text>
<text x="119.4" y="147">PD0</text>
<text x="119.4" y="149.5">PD1</text>
<text x="156.1" y="149.5">PC6</text>
<text x="156.1" y="147">PC6</text>
<text x="182.9" y="148.2">PB5</text>
<text x="198.1" y="148.2">BuiltLED</text>
<text x="242.6" y="145.7">PB4</text>
<text x="242.6" y="148.2">PB5</text>
<text x="262.7" y="148.2">PB3</text>
<text x="119.4" y="154.6">PD3</text>
<text x="119.4" y="152.1">PD2</text>
<text x="242.6" y="150.8">PC6</text>
<text x="119.4" y="159.7">PD5</text>
<text x="119.4" y="157.1">PD4</text>
<text x="155.2" y="157.1">AREF</text>
<text x="87.6" y="167.3">ONLED</text>
<text x="119.4" y="167.3">PB0</text>
<text x="119.4" y="164.8">PD7</text>
<text x="119.4" y="162.2">PD6</text>
<text x="156.1" y="162.2">PC0</text>
<text x="156.1" y="167.3">PC2</text>
<text x="156.1" y="164.8">PC1</text>
<text x="119.4" y="172.4">PB2</text>
<text x="119.4" y="169.8">PB1</text>
<text x="156.1" y="172.4">PC4</text>
<text x="156.1" y="169.8">PC3</text>
<text x="119.4" y="180">PB5</text>
<text x="119.4" y="174.9">PB3</text>
<text x="119.4" y="177.5">PB4</text>
<text x="155" y="180">ADC7</text>
<text x="155" y="177.5">ADC6</text>
<text x="156.1" y="174.9">PC5</text>
</g>
<g font-size="1.3" fill="#0000c2">
<text x="251.5" y="35.9">Reset</text>
<text x="258.1" y="35.9">Circuit</text>
<text x="59.1" y="130.6">5V</text>
<text x="62.8" y="130.6">autoselector</text>
<text x="123.8" y="128.7">No</text>
<text x="127.8" y="128.7">polarity</text>
<text x="136.5" y="128.7">protection</text>
<text x="147.5" y="128.7">on</text>
<text x="151.3" y="128.7">Vin.</text>
<text x="156.2" y="128.7">Careful!</text>
<text x="196.2" y="140.7">Built</text>
<text x="202.1" y="140.7">in</text>
<text x="205.3" y="140.7">LED</text>
<text x="251.5" y="138.2">ICSP</text>
<text x="31.7" y="152.8">5V</text>
<text x="35.2" y="152.8">Voltage</text>
<text x="43.4" y="152.8">regulator</text>
<text x="87" y="152.8">Status</text>
<text x="94.5" y="152.8">LED</text>
</g>
<g font-size="1.3" fill="#848400">
<text x="218.4" y="179.5">File:</text>
<text x="223.7" y="179.5">References.kicad_sch</text>
</g>
</svg>
